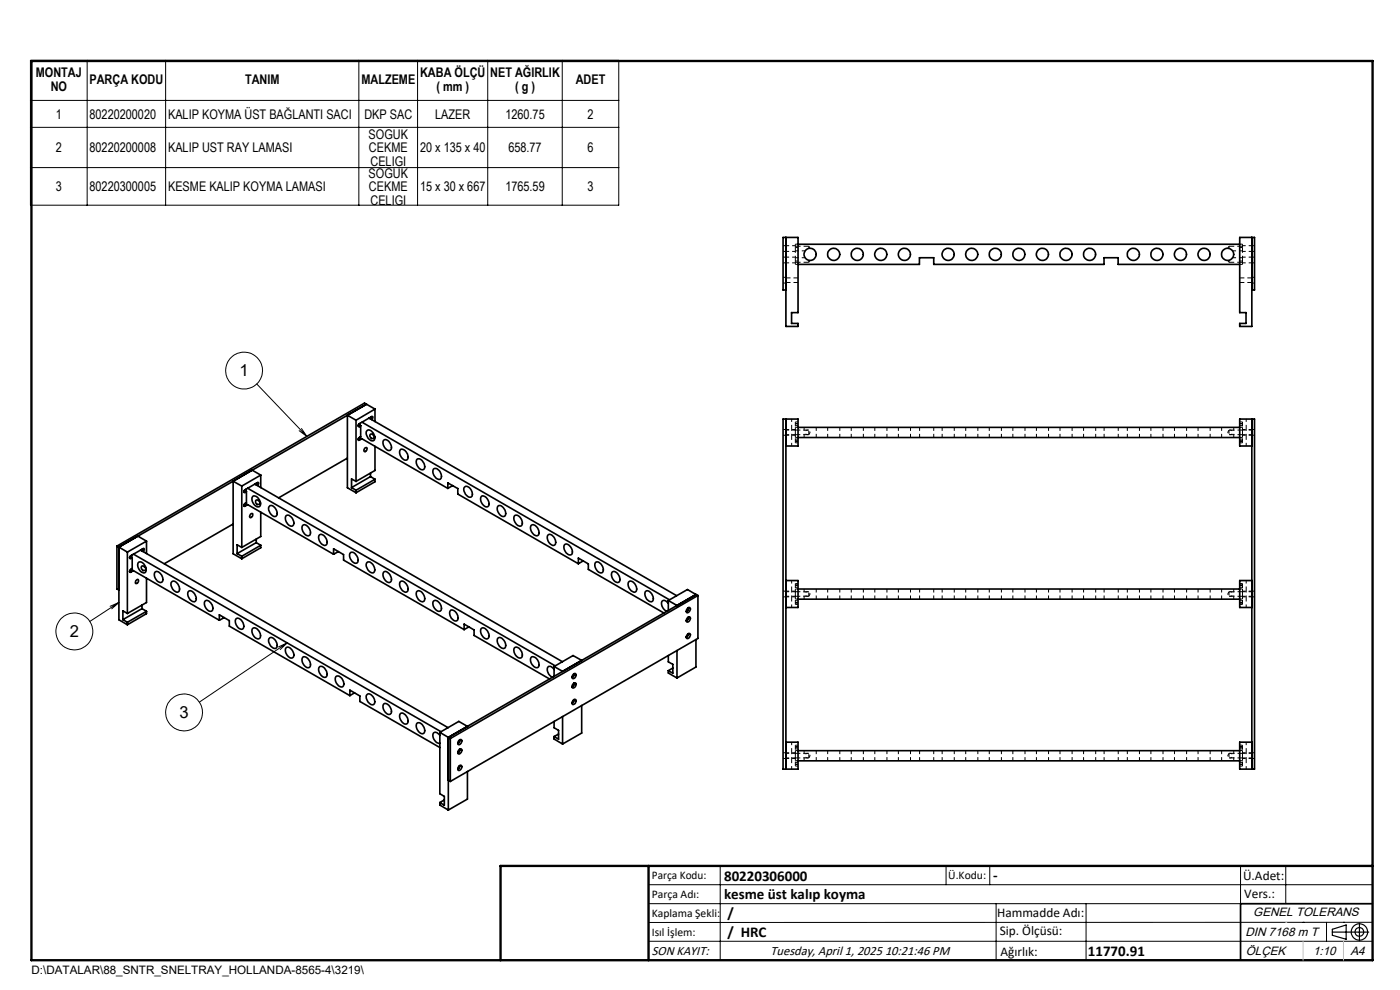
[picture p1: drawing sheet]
<svg xmlns="http://www.w3.org/2000/svg" width="297mm" height="210mm" viewBox="0 0 297 210" stroke-linecap="round" stroke-linejoin="round" font-family="sans-serif">
<g fill="none" stroke="#000" stroke-width=".21" stroke-dasharray="1.3 .6" stroke-linecap="butt">
<path d="M166.2 55.8h.5M166.2 53.3h.5M166.7 54.5h-.5M166.7 58.8h-.5M166.7 52.1h-.5M168.7 56.1h.6M168.7 55.4h.6M168.7 52.5h.6M168.7 51.8h.6M171.6 55.6v-.4M171.6 52.7v-.5M171.6 55.6l.2-.4"/>
<path d="M171.8 52.7l-.2-.5M260.5 55.2l.2 .4M260.7 55.2v.4M260.7 52.2v.5M260.7 52.2l-.2 .5M263.6 55.4h-.6M263.6 56.1h-.6M263.6 51.8h-.6M263.6 52.5h-.6M265.6 55.8h.6M265.6 53.3h.6M266.2 58.8h-.6"/>
<path d="M266.2 54.5h-.6M266.2 52.1h-.6M166.2 60h.5M265.6 60h.6M166.2 92.3h.5M166.7 91.1h-.5M168.7 92.8h.6M168.7 90.6h.6M168.7 89.9h.6M168.7 89.9v-.4M168.7 93.6h.6M168.7 93.9v-.3"/>
<path d="M168.7 93.1h.6M168.7 90.3h.6M168.7 93.9h.6M169.3 89.5h-.6M260.9 91.2h-.1M263 92.8h.6M263 90.6h.6M263 93.9h.6M263.6 89.9h-.6M263.6 89.5v.4M263.6 93.6h-.6M263.6 93.6v.3"/>
<path d="M263.6 90.3h-.6M263.6 93.1h-.6M263.6 89.5h-.6M265.6 92.3h.6M266.2 91.1h-.6M166.2 126.6h.5M166.7 125.4h-.5M168.7 127.1h.6M168.7 124.9h.6M168.7 124.1h.6M168.7 124.1v-.3M168.7 127.9h.6"/>
<path d="M168.7 128.2v-.3M168.7 127.4h.6M168.7 124.6h.6M168.7 128.2h.6M169.3 123.8h-.6M260.9 125.5h-.1M263 127.1h.6M263 124.9h.6M263 128.2h.6M263.6 124.1h-.6M263.6 123.8v.3M263.6 127.9h-.6"/>
<path d="M263.6 127.9v.3M263.6 124.6h-.6M263.6 127.4h-.6M263.6 123.8h-.6M265.6 126.6h.6M266.2 125.4h-.6M166.7 159.7h-.5M168.7 159.2h.6M168.7 158.4h.6M168.7 158.4v-.3M168.7 158.9h.6M169.3 158.1h-.6"/>
<path d="M260.9 159.8h-.1M263 159.2h.6M263.6 158.4h-.6M263.6 158.1v.3M263.6 158.9h-.6M263.6 158.1h-.6M266.2 159.7h-.6M166.2 160.9h.5M168.7 161.4h.6M168.7 162.1h.6M168.7 162.5v-.4M168.7 161.7h.6"/>
<path d="M168.7 162.5h.6M263 161.4h.6M263 162.5h.6M263.6 162.1h-.6M263.6 162.1v.4M263.6 161.7h-.6M265.6 160.9h.6"/>
</g>
<path d="M168.7 56.1v-.7M168.7 52.5v-.7M263.6 55.4v.7M263.6 51.8v.7" fill="none" stroke="#000" stroke-width=".21" stroke-dasharray="1.3 .6" stroke-dashoffset=".4" stroke-linecap="butt"/>
<g fill="none" stroke="#000" stroke-width=".21" stroke-dasharray="1.3 .6" stroke-dashoffset=".2" stroke-linecap="butt">
<path d="M168.7 52.5v2.9M168.7 55.6h2.9M171.6 52.2h-2.9M260.7 55.6h2.9M263.6 55.4v-2.9M263.6 52.2h-2.9M168.7 92.2h2.8M171.5 91.2h-2.8M260.8 92.2h2.8M263.6 91.2h-2.7M168.7 126.5h2.8M171.5 125.5h-2.8"/>
<path d="M260.8 126.5h2.8M263.6 125.5h-2.7M171.5 159.8h-2.8M263.6 159.8h-2.7M168.7 160.8h2.8M260.8 160.8h2.8"/>
</g>
<g fill="none" stroke="#000" stroke-width=".21" stroke-dasharray="1.3 .6" stroke-dashoffset=".5" stroke-linecap="butt">
<path d="M168.7 53.2h2.1M170.8 54.7h-2.1M261.5 53.2h2.1M263.6 54.7h-2.1M168.7 92.8v-2.2M170.6 90.6v2.2M171.6 91.2h-.4a.49 .49 0 0 0-.4 .6 .49 .49 0 0 0 .6 .4h.2M171.6 92.2v-1M171.6 92.2l.2-.5-.2-.5M173.2 92.8v-2.2M175.6 90.6v2.2M178.2 92.8v-2.2"/>
<path d="M180.6 90.6v2.2M183.2 92.8v-2.2M185.6 90.6v2.2M188.2 92.8v-2.2M190.6 90.6v2.2M193.2 92.8v-2.2M195.1 90.6v2.2M198.1 90.6v2.2M199.9 90.6v2.2M202.4 92.8v-2.2M204.9 90.6v2.2M207.4 92.8v-2.2"/>
<path d="M209.9 90.6v2.2M212.4 92.8v-2.2M214.9 90.6v2.2M217.4 92.8v-2.2M219.9 90.6v2.2M222.4 92.8v-2.2M224.9 90.6v2.2M227.4 92.8v-2.2M229.9 90.6v2.2M232.4 92.8v-2.2M234.2 90.6v2.2M237.2 90.6v2.2"/>
<path d="M239.2 90.6v2.2M241.7 92.8v-2.2M244.2 90.6v2.2M246.7 92.8v-2.2M249.2 90.6v2.2M251.7 92.8v-2.2M254.2 90.6v2.2M256.7 92.8v-2.2M259.2 90.6v2.2M260.7 92.2h.4a.49 .49 0 0 0 .4-.6 .49 .49 0 0 0-.6-.4h-.2M260.7 91.2v1M260.7 91.2l-.2 .5 .2 .5"/>
<path d="M261.7 92.8v-2.2M263.6 92.8v-2.2M168.7 127.1v-2.2M170.6 124.9v2.2M171.6 125.5h-.4a.49 .49 0 0 0-.4 .6 .49 .49 0 0 0 .6 .4h.2M171.6 126.5v-1M171.6 126.5l.2-.5-.2-.5M173.2 127.1v-2.2M175.6 124.9v2.2M178.2 127.1v-2.2M180.6 124.9v2.2M183.2 127.1v-2.2"/>
<path d="M185.6 124.9v2.2M188.2 127.1v-2.2M190.6 124.9v2.2M193.2 127.1v-2.2M195.1 124.9v2.2M198.1 124.9v2.2M199.9 124.9v2.2M202.4 127.1v-2.2M204.9 124.9v2.2M207.4 127.1v-2.2M209.9 124.9v2.2M212.4 127.1v-2.2"/>
<path d="M214.9 124.9v2.2M217.4 127.1v-2.2M219.9 124.9v2.2M222.4 127.1v-2.2M224.9 124.9v2.2M227.4 127.1v-2.2M229.9 124.9v2.2M232.4 127.1v-2.2M234.2 124.9v2.2M237.2 124.9v2.2M239.2 124.9v2.2M241.7 127.1v-2.2"/>
<path d="M244.2 124.9v2.2M246.7 127.1v-2.2M249.2 124.9v2.2M251.7 127.1v-2.2M254.2 124.9v2.2M256.7 127.1v-2.2M259.2 124.9v2.2M260.7 126.5h.4a.49 .49 0 0 0 .4-.6 .49 .49 0 0 0-.6-.4h-.2M260.7 125.5v1M260.7 125.5l-.2 .5 .2 .5M261.7 127.1v-2.2M263.6 127.1v-2.2"/>
<path d="M170.6 159.2v2.2M171.6 159.8h-.4a.49 .49 0 0 0-.4 .6 .49 .49 0 0 0 .6 .4h.2M175.6 159.2v2.2M180.6 159.2v2.2M185.6 159.2v2.2M190.6 159.2v2.2M195.1 159.2v2.2M198.1 159.2v2.2M199.9 159.2v2.2M204.9 159.2v2.2M209.9 159.2v2.2M214.9 159.2v2.2"/>
<path d="M219.9 159.2v2.2M224.9 159.2v2.2M229.9 159.2v2.2M234.2 159.2v2.2M237.2 159.2v2.2M239.2 159.2v2.2M244.2 159.2v2.2M249.2 159.2v2.2M254.2 159.2v2.2M259.2 159.2v2.2M260.7 159.8v1M260.7 159.8l-.2 .5 .2 .5"/>
<path d="M168.7 161.4v-2.2M171.6 160.8v-1M171.6 160.8l.2-.5-.2-.5M173.2 161.4v-2.2M178.2 161.4v-2.2M183.2 161.4v-2.2M188.2 161.4v-2.2M193.2 161.4v-2.2M202.4 161.4v-2.2M207.4 161.4v-2.2M212.4 161.4v-2.2M217.4 161.4v-2.2"/>
<path d="M222.4 161.4v-2.2M227.4 161.4v-2.2M232.4 161.4v-2.2M241.7 161.4v-2.2M246.7 161.4v-2.2M251.7 161.4v-2.2M256.7 161.4v-2.2M260.7 160.8h.4a.49 .49 0 0 0 .4-.6 .49 .49 0 0 0-.6-.4h-.2M261.7 161.4v-2.2M263.6 161.4v-2.2"/>
</g>
<g fill="none" stroke="#000" stroke-width=".21" stroke-dasharray="1.3 .6" stroke-dashoffset=".6" stroke-linecap="butt">
<path d="M166.7 53.3h2M166.7 55.8h2M168.7 52.1h-2M168.7 54.5h-2M263.6 55.8h2M263.6 53.3h2M265.6 54.5h-2M265.6 52.1h-2M166.7 92.3h2M166.7 92.2h2M167.9 94.6v-5.7M168.7 91.1h-2"/>
<path d="M168.7 91.2h-2M263.6 92.3h2M263.6 92.2h2M264.4 88.9v5.7M265.6 91.1h-2M265.6 91.2h-2M166.7 126.6h2M166.7 126.5h2M167.9 128.9v-5.8M168.7 125.4h-2M168.7 125.5h-2M263.6 126.6h2"/>
<path d="M263.6 126.5h2M264.4 123.1v5.8M265.6 125.4h-2M265.6 125.5h-2M168.7 159.7h-2M168.7 159.8h-2M264.4 157.4v5.7M265.6 159.7h-2M265.6 159.8h-2M166.7 160.9h2M166.7 160.8h2M167.9 163.1v-5.7"/>
<path d="M263.6 160.9h2M263.6 160.8h2"/>
</g>
<path d="M166.7 59.9h2.6M169.3 59h-2.6M263 59.9h2.6M265.6 59h-2.6" fill="none" stroke="#000" stroke-width=".21" stroke-dasharray="1.3 .6" stroke-dashoffset=".3" stroke-linecap="butt"/>
<g fill="none" stroke="#000" stroke-width=".35">
<path d="M166.7 50.4v18.8h2.6v-.6h-1.4v-2.3h1.4v-15.9h-3.2v11.1h.6M169.3 56.1h25.8v-1.4h3v1.4h36.1v-1.4h3v1.4h25.8M169.3 51.8h93.7M265.6 50.4v18.8h-2.6v-.6h1.3v-2.3h-1.3v-15.9h3.1v11.1h-.5M73.7 88.1l1.8 1M73.7 88.1v15.4l1.8 1M73.7 97.2l-14.6 8.4M75.5 89.1v13M76 90.3l.2 .2M76 93.2l.2 .2M76 90.1l.5 .2M76.4 92.8l18.6 10.8"/>
<path d="M76.4 89.8v.4M76.4 92.7v.1M76.4 92.8l-.4 .2M76.5 90.3v2.3l-.5 .5 .1 .3h.1M76.5 90.3l-.3 .2M76.8 89.6l65.2 37.6M76.8 93.1l-.6 .3M77.4 95.1a.29 .29 0 0 1 .4-.1 .29 .29 0 0 1 0 .4l-.5 .4-.1-.3zM77.8 85.8l-4.1 2.3M77.8 85.8l1.8 1M77.8 85.8l-52.6 30.3M77.8 85.8l-.5-.3-52.5 30.3"/>
<path d="M77.8 91.4a1.02 1.02 0 0 1 1.5 .8 .78 .78 0 0 1-.4 1.3 1.74 1.74 0 0 1-1.1-2.1zM78.3 88.7l65.2 37.7M78.5 88.7l-.1 .1M78.5 88.7l.3 .3M78.6 92.1a.67 .67 0 0 1 .8 .7l-.3 .2a.61 .61 0 0 1-.6-.8zM78.6 88.5l-.1 .2M78.8 89h.1M78.8 89a.3 .3 0 0 0 .3-.3 .3 .3 0 0 0-.3-.3l-2.7 1.5-.1 .5 .2 .1M79.6 86.8l-4.1 2.3M79.6 94.7v5.1l-4.1 2.3M79.6 86.8v2.6M81.5 93.3a1.47 1.47 0 0 1 1.5 1.8 .68 .68 0 0 1-.6 .5 .68 .68 0 0 1-.7-.5 1.43 1.43 0 0 1-.2-1.8z"/>
<path d="M85 95.3a1.53 1.53 0 0 1 1.4 2.2 1.22 1.22 0 0 1-1.6-1.2v-.5zM88.5 97.4a1.49 1.49 0 0 1 1.6 1.8 .68 .68 0 0 1-.7 .5 .68 .68 0 0 1-.6-.5 1.47 1.47 0 0 1-.3-1.8zM91.9 99.5a1.04 1.04 0 0 1 1.6 .9 .81 .81 0 0 1-.4 1.3 1.73 1.73 0 0 1-1.2-2.2zM166.7 94.6h2.6v-5.7h-3.2v74.3h3.2v-5.8h-2.6M166.7 88.9v74.3M169.3 92.8h93.7M169.3 90.7h93.7M265.6 94.6h-2.6v-5.7h3.1v74.3h-3.1v-5.8h2.6M265.6 88.9v74.3M24.8 115.8l.4 .3M24.8 115.8v9.1l.4 .3M25.2 116.1l1.8 1"/>
<path d="M25.2 116.1v15.4l1.8 1M27 117.1v13M27.5 118.3l.2 .2M27.6 118.1l.4 .2M27.9 117.8v.4M28 118.3v2.3l-.3 .3-.2 .3 .2 .2M28 118.3l-.3 .2M28.3 117.5l65.3 37.7M29.4 119.3a1.48 1.48 0 0 1 1.6 1.8 .68 .68 0 0 1-.6 .5 .68 .68 0 0 1-.7-.5 1.47 1.47 0 0 1-.3-1.8zM29.8 116.7l65.3 37.7M29.9 116.7h.1M30 116.7l.4 .2"/>
<path d="M30.2 116.5l-.2 .2M30.4 116.9l.2-.1v-.5l-2.9 1.6-.2 .4 .1 .2h.1M30.4 116.9l-.1 .1M31.1 114.8l-4.1 2.3M31.1 114.8l-1.9-1.1-4 2.4M31.1 114.8v2.6M49.5 102.1l1.8 1M49.5 102.1v15.4l1.8 1M49.5 111.2l-14.6 8.4M50.3 117.4l1 .6M51.3 103.1v13M51.3 118v.5"/>
<path d="M51.3 116.1l-1-.5v1.8M51.7 104.3l.3 .1M51.7 107.2l.3 .2M51.8 104.1l.5 .2M52.1 106.8l18.7 10.8M52.1 103.8v.4M52.1 106.7v.1M52.1 106.8l-.3 .2M52.3 104.3v2.3l-.5 .4-.1 .2 .1 .2h.2M52.3 104.3l-.3 .1M52.5 103.6l65.3 37.6M52.5 107.1l-.5 .3"/>
<path d="M53.1 109.1l.2-.2a.41 .41 0 0 1 .4 .5 .41 .41 0 0 1-.4 .3l-.2 .1-.1-.2zM53.7 105.3a1.47 1.47 0 0 1 1.3 2.2 1.52 1.52 0 0 1-1.3-2.2zM54 102.7l65.3 37.7M54.2 106.2l.1-.1a.66 .66 0 0 1 .8 .8l-.5 .1-.3-.3zM54.2 102.7v.1M54.2 102.7l.4 .2M54.4 115.1l-4.1 2.3M54.4 114.4v.7M54.4 115.1l.9 .6M54.4 102.5l-.2 .2M54.6 102.9l.3-.3-.1-.3-2.9 1.7-.2 .3 .1 .2 .2-.1M54.6 102.9v.1"/>
<path d="M55.3 108.6v5.2l-4 2.3M55.3 100.8l-4 2.3M55.3 100.8v2.6M55.3 115.7v.5l-4 2.3M55.3 100.8l-1.8-1.1-4 2.4M55.3 115.7l-4 2.3M57.2 107.3a1.48 1.48 0 0 1 1.6 1.8 .59 .59 0 0 1-.5 .5 .59 .59 0 0 1-.6-.3 1.43 1.43 0 0 1-.5-2zM60.6 109.5a1.02 1.02 0 0 1 1.6 .8 .72 .72 0 0 1 .1 .9 .72 .72 0 0 1-.9 .3 1.79 1.79 0 0 1-.8-2zM64.2 111.5a1.05 1.05 0 0 1 1.5 .8 .8 .8 0 0 1-.4 1.4 1.75 1.75 0 0 1-1.1-2.2zM67.7 113.6a1.05 1.05 0 0 1 1.6 .8 .81 .81 0 0 1-.5 1.3 1.73 1.73 0 0 1-1.1-2.1zM70.8 117.6v-1.2l2.1 1.2v1.2l25.6 14.8M71.8 117l-1 .6"/>
<path d="M74.4 117.2a1.49 1.49 0 0 1 1.6 1.9 .62 .62 0 0 1-.6 .4 .62 .62 0 0 1-.6-.3 1.52 1.52 0 0 1-.4-2zM74.6 103.4l.9 .6M75.5 104v.5M75.5 102.1l-.9-.5v1.8M77.9 119.3a1.48 1.48 0 0 1 1.6 1.8 .58 .58 0 0 1-.5 .4 .58 .58 0 0 1-.6-.3 1.43 1.43 0 0 1-.5-1.9zM78.6 101.1l-4 2.3M78.6 100.4v.7M78.6 101.1l1 .6M79.6 101.7v.5l-4.1 2.3M79.6 101.7l-4.1 2.3M95 103.6v-1.2l2.1 1.2v1.2l25.6 14.8M96 103l-1 .6"/>
<path d="M98.6 103.2a1.43 1.43 0 0 1 1.6 1.8 .59 .59 0 0 1-.5 .5 .59 .59 0 0 1-.6-.3 1.39 1.39 0 0 1-.5-2zM102.2 105.3a1.49 1.49 0 0 1 1.4 2.1 1.13 1.13 0 0 1-1.5-1l-.1-.7zM105.7 107.3a1.48 1.48 0 0 1 1.6 1.6 .66 .66 0 0 1-.6 .7 .66 .66 0 0 1-.7-.5 1.47 1.47 0 0 1-.3-1.8zM109.1 109.5a1.05 1.05 0 0 1 1.6 .8 .81 .81 0 0 1-.5 1.3 1.73 1.73 0 0 1-1.1-2.1zM112.6 111.5a1.04 1.04 0 0 1 1.6 .8 .81 .81 0 0 1-.4 1.4 1.73 1.73 0 0 1-1.2-2.2zM116.2 113.6a1.02 1.02 0 0 1 1.5 .8 .81 .81 0 0 1-.4 1.3 1.75 1.75 0 0 1-1.1-2.1zM119.7 115.6a1.05 1.05 0 0 1 1.6 .8 .77 .77 0 0 1 .2 .8 .77 .77 0 0 1-.7 .5 1.74 1.74 0 0 1-1.1-2.1zM122.7 119.6v-1.2l2.1 1.2v1.2l16 9.2M123.7 119l-1 .6M126.4 119.3a1.48 1.48 0 0 1 1.6 1.6 .66 .66 0 0 1-.6 .7 .66 .66 0 0 1-.7-.5 1.47 1.47 0 0 1-.3-1.8zM26.1 131.4l.9 .6M27 132v.5"/>
<path d="M27 130.1l-.9-.5v1.8M27.5 121.2l.2 .2M27.9 120.8l18.6 10.8M27.9 120.7v.1M27.9 120.8l-.3 .2M28.3 121.1l-.6 .3M28.9 123.1l.2-.2a.41 .41 0 0 1 .4 .5 .41 .41 0 0 1-.4 .3l-.4-.1zM30.1 120.1a.68 .68 0 0 1 .8 .8l-.6 .1-.3-.5zM30.1 129.1l-4 2.3M30.1 128.3v.8M30.1 129.1l1 .6M31.1 122.7v5.1l-4.1 2.3"/>
<path d="M31.1 129.7v.5l-4.1 2.3M31.1 129.7l-4.1 2.3M32.8 121.4a.92 .92 0 0 1 1.5 .6 .91 .91 0 0 1 .3 .9 .91 .91 0 0 1-.6 .7 1.73 1.73 0 0 1-1.2-2.2zM36.4 123.5a1.02 1.02 0 0 1 1.5 .8 .81 .81 0 0 1-.4 1.3 1.75 1.75 0 0 1-1.1-2.1zM40 125.4a1.27 1.27 0 0 1 1.6 1.1 .66 .66 0 0 1 0 .8 .66 .66 0 0 1-.7 .3 1.61 1.61 0 0 1-.9-2.2zM43.5 127.6a.81 .81 0 0 1 1.2 .3 1.09 1.09 0 0 1 0 1.8 1.64 1.64 0 0 1-1.2-2.1zM46.5 131.6v-1.2l2.1 1.2v1.2l25.6 14.8M47.6 131l-1.1 .6M50.1 131.2a1.48 1.48 0 0 1 1.6 1.8 .68 .68 0 0 1-.6 .5 .68 .68 0 0 1-.7-.5 1.48 1.48 0 0 1-.3-1.8zM53.6 133.4a.92 .92 0 0 1 1.4 .5 .91 .91 0 0 1 .3 .9 .91 .91 0 0 1-.6 .7 1.73 1.73 0 0 1-1.1-2.1zM57.1 135.4a1.02 1.02 0 0 1 1.5 .8 .78 .78 0 0 1-.4 1.3 1.74 1.74 0 0 1-1.1-2.1zM60.6 137.5a1.02 1.02 0 0 1 1.6 .7 .77 .77 0 0 1 .2 .9 .77 .77 0 0 1-.7 .5 1.74 1.74 0 0 1-1.1-2.1z"/>
<path d="M64.3 139.4a1.53 1.53 0 0 1 1.4 2.1 1.22 1.22 0 0 1-1.6-1.2v-.5zM81.4 121.4a1.02 1.02 0 0 1 1.5 .8 .72 .72 0 0 1 .1 1 .72 .72 0 0 1-.9 .2 1.79 1.79 0 0 1-.7-2zM84.9 123.5a1.05 1.05 0 0 1 1.5 .8 .8 .8 0 0 1-.4 1.3 1.75 1.75 0 0 1-1.1-2.1zM88.5 125.4a1.48 1.48 0 0 1 1.6 1.8 .6 .6 0 0 1-.5 .5 .6 .6 0 0 1-.6-.4 1.48 1.48 0 0 1-.5-1.9zM91.9 127.6a1.04 1.04 0 0 1 1.6 .7 .8 .8 0 0 1-.4 1.4 1.72 1.72 0 0 1-1.2-2.1zM95.6 129.5a1.46 1.46 0 0 1 1.3 2.2 1.49 1.49 0 0 1-1.3-2.2zM98.5 133.6v-1.2l2.1 1.2v1.2l16 9.2M99.4 133l-.9 .6M102.1 133.4a1.02 1.02 0 0 1 1.5 .8 .78 .78 0 0 1 .2 .8 .78 .78 0 0 1-.6 .5 1.75 1.75 0 0 1-1.1-2.1zM105.6 135.4a1.05 1.05 0 0 1 1.5 .8 .77 .77 0 0 1 .2 .8 .77 .77 0 0 1-.6 .5 1.74 1.74 0 0 1-1.1-2.1zM109.1 137.5a1.05 1.05 0 0 1 1.6 .7 .8 .8 0 0 1-.5 1.4 1.72 1.72 0 0 1-1.1-2.1zM112.7 139.4a1.47 1.47 0 0 1 1.4 2.2 1.52 1.52 0 0 1-1.4-2.2z"/>
<path d="M129.8 121.4a1.05 1.05 0 0 1 1.6 .8 .81 .81 0 0 1-.4 1.4 1.73 1.73 0 0 1-1.2-2.2zM133.3 123.5a1.04 1.04 0 0 1 1.6 .8 .81 .81 0 0 1-.4 1.3 1.73 1.73 0 0 1-1.2-2.1zM137 125.4a1.31 1.31 0 0 1 1.6 1.4 .62 .62 0 0 1-.3 .8 .62 .62 0 0 1-.8-.3 1.48 1.48 0 0 1-.5-1.9zM141.8 128a.79 .79 0 0 0-.6-.6 .79 .79 0 0 0-.8 .3 1.88 1.88 0 0 0 1.1 2M141.8 127.4v2.1M141.8 139.1v1.3l.9 .5v1.9l-.9-.5M143.6 138v5.8M145.8 129.1a.36 .36 0 0 1 .6-.2 .36 .36 0 0 1 0 .6 .39 .39 0 0 1-.4 .5 .39 .39 0 0 1-.4-.4zM145.8 134.6l.5-.2a.63 .63 0 0 1 0 .7 .63 .63 0 0 1-.7 .3zM145.8 131.1a.36 .36 0 0 1 .5-.2 .36 .36 0 0 1 .1 .6 .39 .39 0 0 1-.4 .4 .39 .39 0 0 1-.4-.3zM146 134.5l-.4 .6M146 134.4v.1"/>
<path d="M146 130.9h.1M146 130.9l-.1 .5-.3 .3 .3-.4zM146 128.9l-.1 .5-.3 .3 .3-.3zM146 134.4l-.1 .4-.3 .4M147.6 126.1l-4 2.3-1.8-1M147.6 135.7v5.8l-4 2.3M147.6 126.1l-1.8-1-4 2.3M147.6 126.1l.5 .2M147.6 126.1l-52.5 30.3M148.1 126.3v9.1l-52.6 30.4M148.1 126.3l-52.6 30.4M166.7 123.1h2.6v5.8h-2.6"/>
<path d="M169.3 127.1h93.7M169.3 124.9h93.7M265.6 123.1h-2.6v5.8h2.6M67.8 141.4a1.49 1.49 0 0 1 1.6 1.9 .68 .68 0 0 1-.7 .4 .68 .68 0 0 1-.6-.5 1.47 1.47 0 0 1-.3-1.8zM71.2 143.6a1.04 1.04 0 0 1 1.6 .8 .81 .81 0 0 1-.4 1.3 1.73 1.73 0 0 1-1.2-2.1zM74.2 147.6v-1.2l2.1 1.2v1.2l17 9.8M75.2 147l-1 .6M77.9 147.3a1.31 1.31 0 0 1 1.6 1.4 .62 .62 0 0 1-.3 .8 .62 .62 0 0 1-.8-.3 1.39 1.39 0 0 1-.5-1.9zM81.5 149.3a1.49 1.49 0 0 1 1.4 2.1 1.13 1.13 0 0 1-1.5-.9l-.2-.8zM85 151.3a1.48 1.48 0 0 1 1.6 1.7 .66 .66 0 0 1-.6 .6 .66 .66 0 0 1-.7-.5 1.47 1.47 0 0 1-.3-1.8zM88.4 153.5a1.05 1.05 0 0 1 1.6 .8 .81 .81 0 0 1-.5 1.3 1.73 1.73 0 0 1-1.1-2.1zM93.3 156a.93 .93 0 0 0-1.4-.5 1.62 1.62 0 0 0 1.4 2.1"/>
<path d="M93.3 155.4l4-2.4 1.9 1.1-4.1 2.3M93.3 155.4v13l1 .5v1.9l-1-.6M93.3 155.4l1.8 1M95.1 156.4v15.4M95.1 156.4l.4 .3M95.5 156.7v9.1M97.4 157l.3-.1a.59 .59 0 0 1 .2 .7 .59 .59 0 0 1-.6 .4 .6 .6 0 0 1 .1-1zM97.4 159l.3-.2a.59 .59 0 0 1 .2 .7 .59 .59 0 0 1-.6 .4 .6 .6 0 0 1 .1-.9zM97.6 158.9l-.2 .6-.3 .2 .4-.5zM97.6 156.9l-.1 .4-.4 .4zM97.6 156.9h.1M97.6 158.9h.1"/>
<path d="M117.5 142a.86 .86 0 0 0-1.3-.4 1.78 1.78 0 0 0 1 2.1M117.5 141.4l4.1-2.3 1.8 1-4.1 2.3zM117.5 156.2v.6l1.8 1M117.5 141.4v2.1M117.5 153v1.4l1 .5v1.9l-1-.6M118.5 155.7l-1 .5M119.3 152v5.8M121.6 148.6l.1-.1a.34 .34 0 0 1 .5 0 .34 .34 0 0 1-.1 .5 .39 .39 0 0 1-.3 .4 .39 .39 0 0 1-.4-.3zM121.7 145a.34 .34 0 0 1 .5 0 .34 .34 0 0 1-.1 .5 .39 .39 0 0 1-.3 .4 .39 .39 0 0 1-.4-.3zM121.7 143a.35 .35 0 0 1 .5 0 .35 .35 0 0 1-.1 .5 .39 .39 0 0 1-.3 .5 .39 .39 0 0 1-.4-.4zM121.7 148.4l-.3 .7M121.8 144.9l-.1 .4-.3 .4 .3-.5z"/>
<path d="M121.8 142.9l-.1 .4-.3 .4 .3-.4zM121.8 148.4l-.1 .4-.3 .4M121.8 144.9h.1M123.4 149.6v5.9l-4.1 2.3M141.8 142.3v.5l1.8 1M142.7 141.7l-.9 .6M169.3 159.2h93.7M93.3 170.2v.6l1.8 1M94.3 169.7l-1 .5M95.1 165.5l.4 .3M97.3 162.6l.1-.1a.34 .34 0 0 1 .6 0 .34 .34 0 0 1-.1 .5 .42 .42 0 0 1-.3 .4 .42 .42 0 0 1-.5-.2zM97.5 162.4h.1"/>
<path d="M97.5 162.4l-.4 .7M97.6 162.4l-.2 .6-.3 .2M99.2 163.6v5.9l-4.1 2.3M169.3 161.4h93.7M291.2 191.7h-28v12"/>
<circle cx="171.9" cy="53.9" r="1.28"/>
<circle cx="176.9" cy="53.9" r="1.28"/>
<circle cx="181.9" cy="53.9" r="1.27"/>
<circle cx="186.9" cy="54" r="1.28"/>
<circle cx="191.9" cy="53.9" r="1.28"/>
<circle cx="201.1" cy="54" r="1.28"/>
<circle cx="206.1" cy="53.9" r="1.28"/>
<circle cx="211.1" cy="53.9" r="1.27"/>
<circle cx="216.1" cy="54" r="1.28"/>
<circle cx="221.1" cy="53.9" r="1.28"/>
<circle cx="226.2" cy="53.9" r="1.28"/>
<circle cx="231.1" cy="53.9" r="1.27"/>
<circle cx="240.4" cy="53.9" r="1.28"/>
<circle cx="245.4" cy="53.9" r="1.27"/>
<circle cx="250.4" cy="54" r="1.28"/>
<circle cx="255.4" cy="53.9" r="1.28"/>
<circle cx="260.4" cy="53.9" r="1.28"/>
</g>
<path d="M168.7 89.9v3.7M263.6 93.6v-3.7M168.7 124.1v3.8M263.6 127.9v-3.8M168.7 158.4v3.7M263.6 162.1v-3.7" fill="none" stroke="#000" stroke-width=".21" stroke-dasharray="1.3 .6" stroke-dashoffset=".7" stroke-linecap="butt"/>
<g fill="none" stroke="#000" stroke-width=".21">
<path d="M6.5 12.8h124.8v30.7h-124.8zM18.5 12.8v30.7M35.1 12.8v30.7M76.1 12.8v30.7M88.6 12.8v30.7M103.5 12.8v30.7M119.3 12.8v30.7M6.5 21.3h124.8M6.5 27h124.8M6.5 35.6h124.8M54.5 81.4l10.6 11.2M63.5 91.4l1.6 1.2"/>
<path d="M64 90.9l1.1 1.7M25.2 127.8l-6.2 4M25.2 127.8l-1.5 1.3M25.2 127.8l-1.8 .8M60.9 136.4l-18.6 12.5M60.9 136.4l-1.5 1.4M60.9 136.4l-1.8 .8M137.6 187.7h153.6M137.6 191.7h153.6M137.6 199.7h153.6M152.8 183.7v20M200.7 183.7v4"/>
<path d="M210 183.7v4M211.3 191.7v12M230.4 191.7v12M263.2 183.7v20M272.8 183.7v8M276.4 195.6h.1M281.4 195.6v4.1M285 195.6h.1M291.2 195.6l-153.6 .1"/>
<circle cx="51.8" cy="78.6" r="3.9"/>
<circle cx="15.8" cy="133.9" r="3.9"/>
<circle cx="39" cy="151.1" r="3.9"/>
</g>
<g fill="none" stroke="#000" stroke-width=".25">
<path d="M282.6 197.7h7.8M282.6 197.1l3-.9v3l-3-.8zM288.4 195.8v3.8M106.2 203.7h185"/>
<circle cx="288.4" cy="197.7" r="1.74"/>
<circle cx="288.4" cy="197.7" r=".93"/>
</g>
<path d="M6.7 12.9h284.5v190.8h-284.5zM137.6 183.7v20M291.2 183.7h-185v20" fill="none" stroke="#000" stroke-width=".5"/>
<path d="M276.4 199.7v4M285 199.7v4" fill="none" stroke="#c0c0c0" stroke-width=".21"/>
<path d="M272.8 195.6h.1" fill="none" stroke="#c0c0c0" stroke-width=".25"/>
<g font-size="3.5">
<text x="50.8" y="79.7">1</text>
<text x="14.8" y="135.1">2</text>
<text x="38.1" y="152.3">3</text>
</g>
<g font-size="3.2">
<text x="153.6" y="190.8">kesme üst kalıp koyma</text>
<text x="153.6" y="186.8">80220306000</text>
<text x="210.7" y="186.6">-</text>
<text x="154.3" y="194.8">/</text>
<text x="154.3" y="198.8">/ HRC</text>
<text x="230.8" y="202.8">11770.91</text>
</g>
<g font-size="2.8">
<text x="7.6" y="16.4">MONTAJ</text>
<text x="19" y="17.8">PARÇA KODU</text>
<text x="52" y="17.8">TANIM</text>
<text x="76.7" y="17.8">MALZEME</text>
<text x="89.1" y="16.4">KABA ÖLÇÜ</text>
<text x="104" y="16.4">NET AĞIRLIK</text>
<text x="122.1" y="17.8">ADET</text>
<text x="10.8" y="19.2">NO</text>
<text x="92.6" y="19.2">( mm )</text>
<text x="109.3" y="19.2">( g )</text>
<text x="11.8" y="25.2">1</text>
<text x="19" y="25.2">80220200020</text>
<text x="35.7" y="25.2">KALIP KOYMA ÜST BAĞLANTI SACI</text>
<text x="77.3" y="25.2">DKP SAC</text>
<text x="78.2" y="29.5">SOGUK</text>
<text x="92.3" y="25.2">LAZER</text>
<text x="107.2" y="25.2">1260.75</text>
<text x="124.6" y="25.2">2</text>
<text x="11.8" y="32.3">2</text>
<text x="19" y="32.3">80220200008</text>
<text x="35.7" y="32.3">KALIP UST RAY LAMASI</text>
<text x="78.3" y="32.3">CEKME</text>
<text x="78.6" y="35.1">CELIGI</text>
<text x="89.1" y="32.3">20 x 135 x 40</text>
<text x="107.8" y="32.3">658.77</text>
<text x="124.6" y="32.3">6</text>
<text x="11.8" y="40.6">3</text>
<text x="19" y="40.6">80220300005</text>
<text x="35.7" y="40.6">KESME KALIP KOYMA LAMASI</text>
<text x="78.2" y="37.7">SOGUK</text>
<text x="78.3" y="40.6">CEKME</text>
<text x="89.1" y="40.6">15 x 30 x 667</text>
<text x="107.2" y="40.6">1765.59</text>
<text x="124.6" y="40.6">3</text>
<text x="78.6" y="43.4">CELIGI</text>
<text x="263.7" y="186.7">Ü.Adet:</text>
<text x="263.9" y="190.5">Vers.:</text>
<text x="211.5" y="194.5">Hammadde Adı:</text>
<text x="138.3" y="202.6">SON KAYIT:</text>
<text x="163.5" y="202.6">Tuesday, April 1, 2025 10:21:46 PM</text>
<text x="212.1" y="198.4">Sip. Ölçüsü:</text>
<text x="212.2" y="202.7">Ağırlık:</text>
</g>
<g font-size="2.6">
<text x="265.9" y="194.4">GENEL TOLERANS</text>
<text x="264.2" y="198.5">DIN 7168 m T</text>
<text x="264.3" y="202.6">ÖLÇEK</text>
<text x="278.5" y="202.6">1:10</text>
<text x="286.5" y="202.6">A4</text>
</g>
<g font-size="2.5">
<text x="138.3" y="186.4">Parça Kodu:</text>
<text x="138.3" y="190.5">Parça Adı:</text>
<text x="201.2" y="186.5">Ü.Kodu:</text>
<text x="138.3" y="194.5">Kaplama Şekli:</text>
<text x="138.3" y="198.6">Isıl İşlem:</text>
<text x="6.7" y="206.7">D:\DATALAR\88_SNTR_SNELTRAY_HOLLANDA-8565-4\3219\</text>
</g>
</svg>
